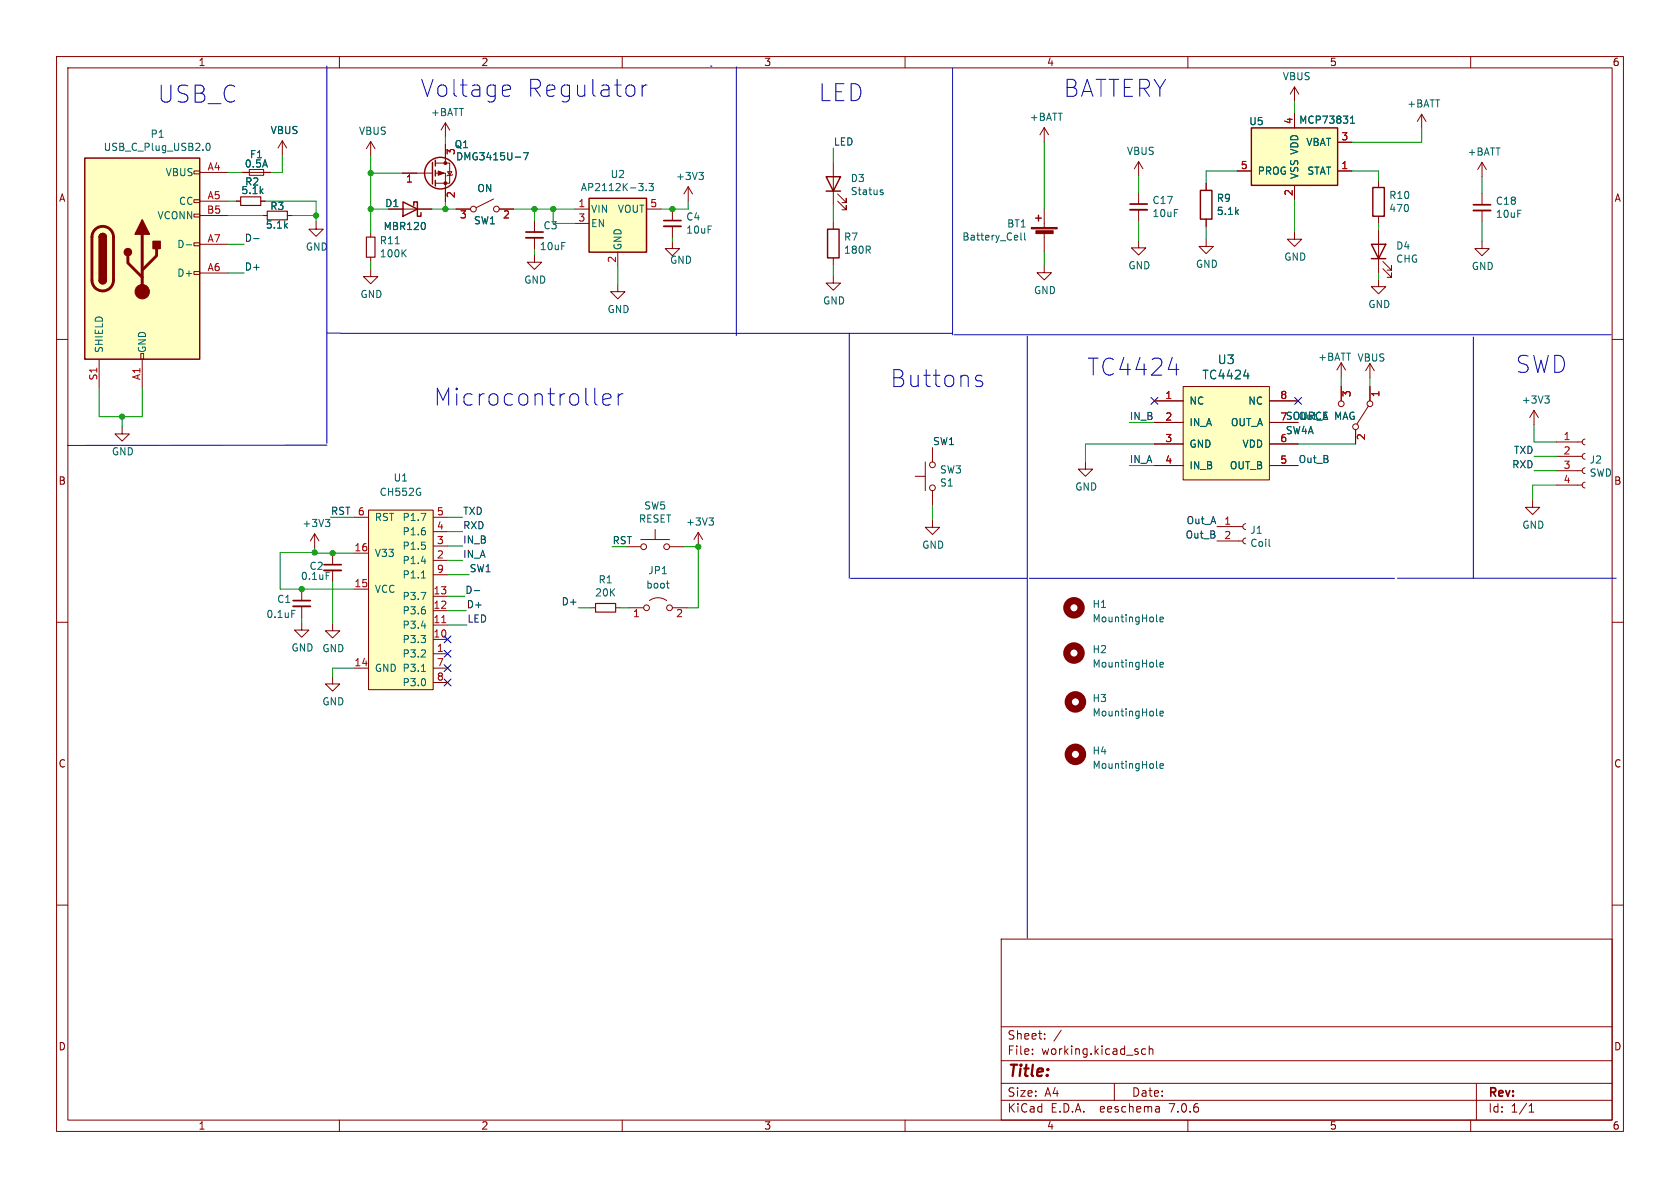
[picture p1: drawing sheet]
<svg xmlns="http://www.w3.org/2000/svg" width="297mm" height="210mm" viewBox="0 0 297 210" stroke-linecap="round" stroke-linejoin="round" font-family="sans-serif">
<g fill="none" stroke="#840000" stroke-width=".18">
<path d="M10 10h277v190h-277zM12 12h273v186h-273zM60 10v2M110 10v2M160 10v2M210 10v2M228.9 15.4l-.8 1.2M228.9 15.4v2.5M228.9 15.4l.7 1.2M260 10v2M34.3 37.8h1v.6h-1zM34.3 35.3h1v.5h-1z"/>
<path d="M34.3 30.2h1v.5h-1zM35.3 30.5h5.1M35.3 38.1h5.1M35.3 35.6h5.1M41.8 35.6h.7M42.8 30.5h5.1M44.1 30h2.5v1h-2.5zM46.1 35.6h.8M46.5 38.1h.7M49.9 24.9l-.8 1.3M49.9 24.9v2.5M49.9 24.9l.8 1.3"/>
<path d="M50.8 38.1h.8M55.9 39.2v1.3h1.2l-1.2 1.3-1.3-1.3h1.3M65.5 25v2.6M65.5 25l-.7 1.3M65.5 25l.8 1.3M68.7 37h7.6M71.1 30.6h5.4M77 30.6h1.7v5.1M77 28.8h2.5v3.6h-2.5M78.7 21.7v2.6M78.7 25.5v3.3M78.7 21.7l-.7 1.3"/>
<path d="M78.7 21.7l.8 1.3M79.1 30.4h.8l-.4 .6zM80 30.9l-.1 .1h-.8l-.1 .1M80.6 37h2.6M87.2 35.2l-3 1.5M88.3 37h2.5M94.5 39v2M101.6 37h2.5M101.6 39.5h2.5M114.3 37h2.5M118.9 37v2M121.7 33l-.8 1.3"/>
<path d="M121.7 33v2.6M121.7 33l.7 1.3M147.3 28.7v7.6M147.3 39.2v1.3M148.1 35.6l1.5 1.5v-.8v.8h-.8M148.1 34.3l1.5 1.5v-.7v.7h-.8M184.6 22.6l-.8 1.2M184.6 22.6v2.5M184.6 36.9v3.3M184.6 22.6l.8 1.2M201.3 28.6l-.8 1.2M201.3 28.6v2.5"/>
<path d="M201.3 34v2.1M201.3 37.1v2M201.3 28.6l.8 1.2M213.2 32.4v1.3M213.2 38.7v1.3M218.7 30.2h2.5M228.9 20.1v2.5M228.9 32.8v2.5M236.5 30.2h2.5M236.5 25.1h2.5M243.7 31.9v1.2M243.7 38.2v1.3"/>
<path d="M251.3 20.2l-.7 1.3M251.3 20.2v2.5M251.3 20.2l.8 1.3M262 28.7l-.8 1.3M262 28.7v2.5M262 34.2v2M262 37.2v2M262 28.7l.8 1.3M10 60h2M34.3 48h1v.5h-1zM34.3 42.9h1v.5h-1zM35.3 48.3h5.1"/>
<path d="M35.3 43.2h5.1M65.5 47.6v1.3h1.3l-1.3 1.3-1.2-1.3h1.2M65.5 41.1v.8M65.5 45.5v.7M94.5 45.1v1.3h1.3l-1.3 1.2-1.3-1.2h1.3M94.5 42v2.1M109.2 50.3v1.3h1.3l-1.3 1.2-1.3-1.2h1.3M109.2 44.6v2.5M118.9 42.7v1.2h1.2l-1.2 1.3-1.3-1.3h1.3M118.9 40v2M147.3 48.8v1.2h1.3l-1.3 1.3-1.3-1.3h1.3M147.3 45.6v1.3"/>
<path d="M184.6 46.9v1.3h1.3l-1.3 1.3-1.3-1.3h1.3M184.6 41.2v3.3M201.3 42.5v1.3h1.3l-1.3 1.3-1.3-1.3h1.3M213.2 42.3v1.3h1.3l-1.3 1.2-1.2-1.2h1.2M228.9 41v1.3h1.2l-1.2 1.3-1.3-1.3h1.3M243.7 49.4v1.3h1.3l-1.3 1.2-1.3-1.2h1.3M243.7 40.6v7.7M244.5 47.5l1.5 1.5v-.7v.7h-.8M244.5 46.2l1.5 1.6v-.8v.8h-.8M262 42.7v1.2h1.3l-1.3 1.3-1.3-1.3h1.3M285 60h2M17.5 63.5v5.1"/>
<path d="M21.6 75.4v1.3h1.3l-1.3 1.3-1.3-1.3h1.3M24.9 62.5h.5v1h-.5zM25.1 63.5v5.1M164.8 79.1v2.6M204.1 70.9h5.1M204.1 74.7h5.1M204.1 78.5h5.1M209.2 68.3h15.2v16.5h-15.2zM224.4 70.9h5.1M224.4 74.7h5.1M224.4 78.5h5.1M237.1 64.1l-.8 1.3"/>
<path d="M237.1 64.1v2.6M237.1 68.3v2.6M237.1 64.1l.8 1.3M239.6 75.9v2.6M241.9 71.8l-2 3.1M242.2 64.3v2.5M242.2 68.3v2.6M242.2 64.3l-.8 1.2M242.2 64.3l.8 1.2M271.2 72.5l-.8 1.3M271.2 72.5v2.6M271.2 72.5l.8 1.3"/>
<path d="M275.1 78.1h4.6M280.2 77.6l-.4 .2-.1 .3 .1 .4 .4 .1M55.6 94.4l-.7 1.2M55.6 94.4v2.5M55.6 94.4l.8 1.2M58.8 97.8v2M62.6 97.8h2.6M62.6 91.4h2.6M65.2 90.2h11.4v31.7h-11.4zM76.6 99.1h2.5M76.6 96.5h2.5M76.6 94h2.5"/>
<path d="M76.6 91.4h2.5M110.7 96.6h2.6M113.3 95.4h5.1M115.8 93.6v1.8M118.4 96.6h2.5M123.4 94.1l-.7 1.3M123.4 94.1v2.5M123.4 94.1l.8 1.3M161.8 84.2h1.8M163.6 81.7v5M164.8 91.9v1.3h1.3l-1.3 1.3-1.2-1.3h1.2M164.8 86.7v2.6"/>
<path d="M191.9 81.7v1.2h1.3l-1.3 1.3-1.3-1.3h1.3M204.1 82.3h5.1M215.1 95.6h4.6M215.1 93.1h4.6M220.2 95.1l-.3 .2-.2 .3 .2 .4 .3 .1M220.2 92.6l-.3 .1-.2 .4 .2 .3 .3 .2M224.4 82.3h5.1M270.9 88.4v1.3h1.3l-1.3 1.3-1.2-1.3h1.2M275.1 85.8h4.6M275.1 83.2h4.6M275.1 80.7h4.6M280.2 85.2l-.4 .2-.1 .3 .1 .4 .4 .2"/>
<path d="M280.2 82.7l-.4 .2-.1 .3 .1 .4 .4 .1M280.2 80.2l-.4 .1-.1 .4 .1 .3 .4 .2M10 110h2M53.3 110.1v1.3h1.3l-1.3 1.2-1.2-1.2h1.2M53.3 104.1v2.1M53.3 107.2v2M58.8 110.2v1.3h1.3l-1.3 1.3-1.3-1.3h1.3M58.8 119.6v1.3h1.3l-1.3 1.3-1.3-1.3h1.3M58.8 100.8v2.1M62.6 118.1h2.6M62.6 104.1h2.6M76.6 115.6h2.5"/>
<path d="M76.6 113h2.5M76.6 110.5h2.5M76.6 108h2.5M76.6 105.4h2.5M76.6 118.1h2.5M76.6 101.6h2.5M104.5 107.4h.8M108.8 107.4h.8M111.3 107.4h2.5M114.8 106.2a2.54 2.54 0 0 1 3.1 0M118.9 107.4h2.5M285 110h2"/>
<path d="M76.6 120.7h2.5M10 160h2M285 160h2M177 166h108v32h-108zM60 198v2M110 198v2M160 198v2M177 194.5h108M177 191.5h108M177 187.5h108M177 181.5h108M182.5 186.3v.1"/>
<path d="M182.5 185.5v.1M184.7 183.6v.1M184.7 182.8v.1M187.6 182.1l-1.3 2M197 191.5v3M202.5 185.5l-.4-.1-.3 .3v.4l.2 .2h.5M203.2 185.5l.2-.1 .3 .1 .1 .9M203.2 184.9v1.5M204.9 195.7l.1 .9M205 196.5l-.2 .1M205 196h-.2M210 198v2"/>
<path d="M260 198v2M261 191.5v6.5M270.3 196.6h.9M270.3 195.5l.4-.4v1.5"/>
<circle cx="83.7" cy="37" r=".51"/>
<circle cx="87.8" cy="37" r=".51"/>
<circle cx="237.1" cy="71.4" r=".51"/>
<circle cx="239.6" cy="75.4" r=".51"/>
<circle cx="242.2" cy="71.4" r=".51"/>
<circle cx="113.8" cy="96.6" r=".51"/>
<circle cx="117.9" cy="96.6" r=".51"/>
<circle cx="164.8" cy="86.2" r=".51"/>
<circle cx="164.8" cy="82.2" r=".51"/>
<circle cx="114.3" cy="107.4" r=".51"/>
<circle cx="118.4" cy="107.4" r=".51"/>
</g>
<path d="M42.5 34.8h3.6v1.5h-3.6zM47.2 37.3h3.6v1.6h-3.6zM64.8 41.9h1.5v3.6h-1.5zM105.3 106.7h3.5v1.5h-3.5z" fill="none" stroke="#840000" stroke-width=".2"/>
<path d="M199.8 37.1h3M260.5 37.2h3M93 42h3M117.3 40h3.1M51.8 107.2h3.1M57.3 100.8h3" fill="none" stroke="#840000" stroke-width=".33"/>
<path d="M117.3 39h3.1M199.8 36.1h3M260.5 36.2h3M93 41h3M57.3 99.8h3M51.8 106.2h3.1" fill="none" stroke="#840000" stroke-width=".3"/>
<g fill="#ffffc2" stroke="#ffffc2" stroke-width=".18">
<path d="M221.2 22.6h15.3v10.2h-15.3z"/>
<path d="M209.2 68.3h15.2v16.5h-15.2z"/>
<path d="M104.1 35.1h10.2v9.5h-10.2z"/>
<path d="M65.2 90.2h11.4v31.7h-11.4z"/>
<path d="M15 27.9h20.3v35.6h-20.3z"/>
</g>
<g fill="none" stroke="#840000" stroke-width=".25">
<path d="M15 27.9h20.3v35.6h-20.3zM71.2 35.7l2.6 1.3-2.6 1.2zM73.2 36.3v-.6h.6v2.5h.6v-.6M76.5 28.7v3.8M77 28.3v1M77 30.1v1M77 31.9v1M104.1 35.1h10.2v9.5h-10.2zM146 31.2h2.6l-1.3 2.6zM146 33.8h2.6M183.1 38.6h1M183.6 38v1.1"/>
<path d="M212.2 33.7h2v5h-2zM221.2 22.6h15.3v10.2h-15.3zM242.7 33.1h2v5.1h-2zM17.5 49.5a.64 .64 0 0 0 .7 .7 .64 .64 0 0 0 .6-.7M17.5 41.9a.64 .64 0 0 1 .7-.6 .64 .64 0 0 1 .6 .6M146.3 40.5h2v5.1h-2zM242.4 43.2h2.6l-1.3 2.5zM242.4 45.7h2.6"/>
<circle cx="77.9" cy="30.6" r="2.79"/>
</g>
<g fill="none" stroke="#006464" stroke-width=".18">
<path d="M36.5 25.4l.2-.1a.68 .68 0 0 1 .5 .7 .68 .68 0 0 1-.5 .6l-.2-.1-.1-.4zM75.1 39.6v.7M91.1 27.8h1M92.5 27h.9l-.6 1.3M112.9 32.4h.8l-.4 .5M113.6 33v.6M114.2 33.6v.1M114.7 32.4h.8l-.4 .5 .3 .1v.6l-.1 .1-.6-.1M123.6 30.5h.7l-.4 .5M124.1 31l.2 .2v.3l-.2 .2M155.8 34h.3v.2l-.1 .2h-.3M155.8 33.6h.3"/>
<path d="M238.7 21.8h.8M238.7 20.9l.4-.4v1.3M32.9 43.3h1M69.9 43.1h.7M71.3 44.7l.5 .7M71.8 44.1l-.7 .8M180.5 41.2v1.1l.2 .1M181.1 41.2v1.1l.2 .1M219.9 66.5h.9M273.1 70h.8l-.4 .5M273.6 70.5l.3 .2v.3l-.3 .3M57.5 91.8h.8l-.4 .5"/>
<path d="M58.1 92.3l.2 .2v.3l-.2 .3M74.4 90.7h.9l-.6 1.3M74.5 99.2h.8M125.3 91.6h.8l-.4 .4M125.9 92l.2 .3v.3l-.2 .2M224.4 96.5l.1 .1M51.6 107.9h.6M57.7 101.2h.6M74.4 104.7h.9l-.6 1.3M74.5 110.6h.8M74.5 118.7h.7M74.5 102.2h.7"/>
<path d="M117.8 103.1h.5M118.1 103.9l.2 .1M204.5 109.7l.1 .2M204.5 117.7l.1 .2M205.1 109.5l.6-.1-.1-.3h-.4l-.1 .2v.6h.5M205.1 117.5l.6-.1-.1-.3h-.4l-.1 .2v.6h.5M204.5 135.7l.1 .1M204.5 126.4l.1 .2M205.1 135.4l.6-.1-.1-.3h-.4l-.1 .2v.6h.5M205.1 126.1l.6-.1-.1-.2-.4-.1-.1 .2v.6h.5"/>
</g>
<g fill="#840000" stroke="#840000" stroke-width=".18">
<path d="M182.3 40.2h4.6v.3h-4.6z"/>
<path d="M183.1 40.8h3.1v.5h-3.1z"/>
<path d="M77.5 30.2l1 .4-1 .4z"/>
<circle cx="78.7" cy="32.4" r=".25"/>
<circle cx="78.7" cy="28.8" r=".25"/>
<circle cx="25.1" cy="51.6" r="1.27"/>
</g>
<path d="M78.1 110.1h.7" fill="none" stroke="#a90000" stroke-width=".18"/>
<g fill="none" stroke="#840000" stroke-width="1.3">
<circle cx="189.9" cy="107.4" r="1.27"/>
<circle cx="189.9" cy="115.4" r="1.27"/>
<circle cx="190.1" cy="124.1" r="1.27"/>
<circle cx="190.1" cy="133.3" r="1.27"/>
</g>
<path d="M16.8 40.6a1.91 1.91 0 0 1 2.1-.4 1.91 1.91 0 0 1 1.2 1.7v7.6a1.91 1.91 0 0 1-1.9 1.9 1.91 1.91 0 0 1-1.9-1.9v-7.8l.1-.6zM22.6 45.2v1.3l2.5 2.5M25.1 41.4v10.2M27.7 43.9v1.3l-2.6 2.6" fill="none" stroke="#840000" stroke-width=".51"/>
<g fill="#840000" stroke="#840000" stroke-width=".25">
<path d="M17.5 49.5h1.3a.64 .64 0 0 1-.6 .7 .64 .64 0 0 1-.7-.7z"/>
<path d="M17.5 41.9h1.3v7.6h-1.3z"/>
<path d="M17.7 41.5a.64 .64 0 0 1 .7-.2 .64 .64 0 0 1 .4 .6h-1.3z"/>
<path d="M25.1 38.9l1.3 2.5h-2.5z"/>
<path d="M27.1 42.7h1.2v1.2h-1.2z"/>
<circle cx="22.6" cy="44.6" r=".63"/>
</g>
<path d="M44.9 42.2h.9M83.8 104.4h1" fill="none" stroke="#0f0f0f" stroke-width=".18"/>
<g fill="none" stroke="#0000c2" stroke-width=".18">
<path d="M57.8 11.7v66.7M89.3 15h.5l.3 .2 .2 .5-1.5 .3M90.1 16.9l-.3 .1h-.5M113.5 15v2M114.4 15a.76 .76 0 0 0-.9 .6M125.6 11.7h.3M130.2 11.8v47.5M168.4 12.1v47.1M57.8 58.9h2.4M60.3 58.9h108.1M150.1 58.9v43.3M168.7 59.2h116.2"/>
<path d="M181.6 59.4v42.8h-31.2M260.5 59.6v42.7M57.8 78.7h-45.9M105.3 71.5l.3 .1M106.6 70.6l1.4-.3-.1-.5-.3-.2h-.6l-.3 .2-.1 .2v1.2l.1 .3 .3 .1h.6l.3-.1M109.3 69.6v2M110.1 69.6a.77 .77 0 0 0-.8 .6M172.6 67.2l1 .3 .1 .4-.1 .3-.3 .1h-.6l-.2-.1M172.6 66.5l.3-.2 .7 .2M206.5 65.3h1.9M181.6 102.4v63.4M182 102.2h64.5"/>
<path d="M247.1 102.2h38.6"/>
</g>
<g fill="none" stroke="#009600" stroke-width=".18">
<path d="M228.9 17.9v2.2M40.4 30.5h2.4M40.4 38.1h6.1M40.4 35.6h1.4M46.9 35.6h9v3.6M49.9 27.4v3.1h-2M51.6 38.1h4.3M65.5 37h3.2M65.5 27.6v13.5M65.5 30.6h5.6M76.3 37h4.3M78.7 24.3v1.2"/>
<path d="M78.7 35.7v1.3M90.8 37h10.8M94.5 37v2M97.8 37v2.5h3.8M121.7 35.6v1.4h-4.9M147.3 26.2v2.5M147.3 36.3v2.9M184.6 25.1v11.8M201.3 31.1v2.9M201.3 39.1v3.4M218.7 30.2h-5.5v2.2M228.9 35.3v5.7"/>
<path d="M239 30.2h4.7v1.7M243.7 39.5v1.1M251.3 22.7v2.4h-12.3M262 31.2v3M262 39.2v3.5M40.4 43.2h2.8M40.4 48.3h2.8M65.5 46.2v1.4M94.5 44.1v1M109.2 47.1v3.2M118.9 42v.7M147.3 46.9v1.9"/>
<path d="M184.6 44.5v2.4M213.2 40v2.3M243.7 48.3v1.1M17.5 68.6v5.1h7.6v-5.1M21.6 73.7v1.7M199.6 74.7h4.5M204.1 78.5h-12.2v3.2M229.5 78.5h10.1M237.1 66.7v1.6M242.2 66.8v1.5M271.2 75.1v3h3.9M55.6 97.7h-6.1v6.4h13.1"/>
<path d="M55.6 96.9v.9h7M58.4 91.4h4.2M79.1 94h2.7M79.1 91.4h2.7M79.1 96.5h2.7M79.1 99.1h2.7M120.9 96.6h2.5v10.8h-2M164.8 89.3v2.6M199.6 82.3h4.5M271.2 80.7h3.9M271.2 83.2h3.9M275.1 85.8h-4.2v2.6"/>
<path d="M53.3 109.2v.9M58.8 102.9v7.3M62.6 118.1h-3.8v1.5M79.1 101.6h3.8M79.1 110.5h3.4M79.1 105.4h3.1M79.1 108h3.3M102.2 107.4h2.3M109.6 107.4h1.7"/>
</g>
<path d="M203.5 70.3l1.2 1.2M204.7 70.3l-1.2 1.2M228.9 70.3l1.2 1.2M230.1 70.3l-1.2 1.2M78.5 115l1.2 1.2M78.5 117.5l1.2 1.2M78.5 112.4l1.2 1.2M79.7 115l-1.2 1.2M79.7 117.5l-1.2 1.2M79.7 112.4l-1.2 1.2M78.5 120l1.2 1.3M79.7 120l-1.2 1.3" fill="none" stroke="#000084" stroke-width=".18"/>
<g fill="#009600" stroke="#009600" stroke-width=".18">
<circle cx="97.8" cy="37" r=".46"/>
<circle cx="118.9" cy="37" r=".46"/>
<circle cx="123.4" cy="96.6" r=".46"/>
<circle cx="94.5" cy="37" r=".46"/>
<circle cx="55.6" cy="97.7" r=".46"/>
<circle cx="53.3" cy="104.1" r=".46"/>
<circle cx="58.8" cy="97.8" r=".46"/>
<circle cx="55.9" cy="38.1" r=".46"/>
<circle cx="21.6" cy="73.7" r=".46"/>
<circle cx="65.5" cy="30.6" r=".46"/>
<circle cx="65.5" cy="37" r=".46"/>
<circle cx="78.7" cy="37" r=".46"/>
</g>
<g font-size="4.2" fill="#0000c2">
<text x="74.2" y="17.4">Voltage</text>
<text x="92.9" y="17.4">Regulator</text>
<text x="187.8" y="17.4">BATTERY</text>
<text x="27.7" y="18.4">USB_C</text>
<text x="144.5" y="18.2">LED</text>
<text x="76.5" y="72">Microcontroller</text>
<text x="157.2" y="68.7">Buttons</text>
<text x="192" y="66.7">TC4424</text>
<text x="267.8" y="66.2">SWD</text>
</g>
<text font-size="2.8" fill="#840000" x="178" y="190.9">Title:</text>
<g font-size="2.1" fill="#006464">
<text x="215.2" y="64.6">U3</text>
<text x="212.5" y="67.3">TC4424</text>
</g>
<g font-size="2.1" fill="#840000">
<text x="178" y="184">Sheet:</text>
<text x="178" y="186.7">File:</text>
<text x="184.1" y="186.7">working.kicad_sch</text>
<text x="178" y="196.9">KiCad</text>
<text x="178" y="194.1">Size:</text>
<text x="184.7" y="194.1">A4</text>
<text x="185.7" y="196.9">E.D.A.</text>
<text x="194.6" y="196.9">eeschema</text>
<text x="200" y="194.1">Date:</text>
<text x="207" y="196.9">7.0.6</text>
<text x="263" y="194.3">Rev:</text>
<text x="263" y="196.9">Id:</text>
<text x="267.1" y="196.9">1/1</text>
</g>
<g font-size="1.8" fill="#840000">
<text x="35" y="11.9">1</text>
<text x="85" y="11.9">2</text>
<text x="135" y="11.9">3</text>
<text x="185" y="11.9">4</text>
<text x="235" y="11.9">5</text>
<text x="285" y="11.9">6</text>
<text x="10.3" y="35.9">A</text>
<text x="285.3" y="35.9">A</text>
<text x="10.3" y="85.9">B</text>
<text x="285.3" y="85.9">B</text>
<text x="10.3" y="135.9">C</text>
<text x="285.3" y="135.9">C</text>
<text x="10.3" y="185.9">D</text>
<text x="285.3" y="185.9">D</text>
<text x="35" y="199.9">1</text>
<text x="85" y="199.9">2</text>
<text x="135" y="199.9">3</text>
<text x="185" y="199.9">4</text>
<text x="235" y="199.9">5</text>
<text x="285" y="199.9">6</text>
</g>
<g font-size="1.8" fill="#006464">
<text x="226.7" y="14.4">VBUS</text>
<text x="47.7" y="23.9">VBUS</text>
<text x="76.1" y="20.7">+BATT</text>
<text x="182" y="21.6">+BATT</text>
<text x="220.8" y="22.3">U5</text>
<text x="229.6" y="22.1">MCP73831</text>
<text x="248.7" y="19.2">+BATT</text>
<text x="18.2" y="26.9">USB_C_Plug_USB2.0</text>
<text x="26.5" y="24.6">P1</text>
<text x="43.2" y="29.8">0.5A</text>
<text x="44.1" y="28.2">F1</text>
<text x="63.4" y="24">VBUS</text>
<text x="80.3" y="26.4">Q1</text>
<text x="80.5" y="28.5">DMG3415U-7</text>
<text x="199.1" y="27.6">VBUS</text>
<text x="230.8" y="26">VBAT</text>
<text x="259.3" y="27.7">+BATT</text>
<text x="29.2" y="31.3">VBUS</text>
<text x="42.6" y="34.5">5.1k</text>
<text x="43.2" y="33">R2</text>
<text x="84.3" y="34.2">ON</text>
<text x="102.6" y="34">AP2112K-3.3</text>
<text x="107.8" y="31.7">U2</text>
<text x="119.4" y="32">+3V3</text>
<text x="150.3" y="32.4">D3</text>
<text x="150.3" y="34.7">Status</text>
<text x="215" y="35.9">R9</text>
<text x="222.2" y="31.1">PROG</text>
<text x="229.7" y="31.8" transform="rotate(-90 229.7 31.8)">VSS VDD</text>
<text x="231" y="31.1">STAT</text>
<text x="245.5" y="35.4">R10</text>
<text x="27.7" y="39">VCONN</text>
<text x="31.5" y="36.4">CC</text>
<text x="46.9" y="40.6">5.1k</text>
<text x="47.7" y="37.3">R3</text>
<text x="67.7" y="40.9">MBR120</text>
<text x="68" y="36.8">D1</text>
<text x="83.7" y="39.9">SW1</text>
<text x="96" y="40.7">C3</text>
<text x="104.4" y="37.8">VIN</text>
<text x="104.4" y="40.4">EN</text>
<text x="109.1" y="37.8">VOUT</text>
<text x="121.2" y="39.2">C4</text>
<text x="121.2" y="41.5">10uF</text>
<text x="178" y="40.4">BT1</text>
<text x="203.6" y="36.3">C17</text>
<text x="203.6" y="38.6">10uF</text>
<text x="215" y="38.2">5.1k</text>
<text x="245.5" y="37.7">470</text>
<text x="264.3" y="36.4">C18</text>
<text x="264.3" y="38.7">10uF</text>
<text x="31.2" y="44">D-</text>
<text x="54" y="44.5">GND</text>
<text x="67" y="45.7">100K</text>
<text x="67" y="43.4">R11</text>
<text x="95.3" y="44.4">10uF</text>
<text x="110.1" y="44.3" transform="rotate(-90 110.1 44.3)">GND</text>
<text x="118.4" y="46.8">GND</text>
<text x="149.1" y="42.7">R7</text>
<text x="149.1" y="45.1">180R</text>
<text x="170" y="42.7">Battery_Cell</text>
<text x="199.4" y="47.8">GND</text>
<text x="211.3" y="47.5">GND</text>
<text x="226.9" y="46.3">GND</text>
<text x="246.7" y="44.3">D4</text>
<text x="246.7" y="46.6">CHG</text>
<text x="260.1" y="47.9">GND</text>
<text x="31.2" y="49.1">D+</text>
<text x="63.6" y="52.9">GND</text>
<text x="92.6" y="50.3">GND</text>
<text x="182.7" y="52.2">GND</text>
<text x="107.3" y="55.5">GND</text>
<text x="145.4" y="54">GND</text>
<text x="241.8" y="54.7">GND</text>
<text x="18.4" y="62.5" transform="rotate(-90 18.4 62.5)">SHIELD</text>
<text x="26" y="62.5" transform="rotate(-90 26 62.5)">GND</text>
<text x="232.9" y="64">+BATT</text>
<text x="239.9" y="64.1">VBUS</text>
<text x="210.2" y="71.7">NC</text>
<text x="220.6" y="71.7">NC</text>
<text x="268.9" y="71.6">+3V3</text>
<text x="210.2" y="75.5">IN_A</text>
<text x="217.5" y="75.5">OUT_A</text>
<text x="227.2" y="77">SW4A</text>
<text x="229.5" y="74.3">Out_A</text>
<text x="19.7" y="80.7">GND</text>
<text x="166.1" y="83.9">SW3</text>
<text x="210.2" y="79.3">GND</text>
<text x="210.2" y="83.2">IN_B</text>
<text x="217.3" y="83.2">OUT_B</text>
<text x="219.6" y="79.3">VDD</text>
<text x="280.9" y="82.1">J2</text>
<text x="67" y="87.9">CH552G</text>
<text x="69.5" y="85.3">U1</text>
<text x="166.1" y="86.2">S1</text>
<text x="190" y="86.9">GND</text>
<text x="280.9" y="84.5">SWD</text>
<text x="53.4" y="93.4">+3V3</text>
<text x="66.2" y="92.3">RST</text>
<text x="71.1" y="94.8">P1.6</text>
<text x="71.1" y="92.3">P1.7</text>
<text x="112.8" y="92.6">RESET</text>
<text x="113.8" y="90.3">SW5</text>
<text x="121.2" y="93.1">+3V3</text>
<text x="220.9" y="94.6">J1</text>
<text x="269" y="93.7">GND</text>
<text x="54.6" y="100.9">C2</text>
<text x="66.2" y="98.7">V33</text>
<text x="71.1" y="99.9">P1.4</text>
<text x="71.1" y="97.4">P1.5</text>
<text x="114.5" y="101.7">JP1</text>
<text x="162.9" y="97.2">GND</text>
<text x="220.9" y="96.9">Coil</text>
<text x="48.9" y="106.8">C1</text>
<text x="53.1" y="102.7">0.1uF</text>
<text x="66.2" y="105">VCC</text>
<text x="71.1" y="106.3">P3.7</text>
<text x="71.1" y="102.5">P1.1</text>
<text x="105.1" y="105.6">20K</text>
<text x="105.7" y="103.3">R1</text>
<text x="114.1" y="104.2">boot</text>
<text x="193" y="107.7">H1</text>
<text x="47" y="109.4">0.1uF</text>
<text x="71.1" y="113.9">P3.3</text>
<text x="71.1" y="111.4">P3.4</text>
<text x="71.1" y="108.8">P3.6</text>
<text x="193" y="110.2">MountingHole</text>
<text x="51.4" y="115.4">GND</text>
<text x="56.9" y="115.5">GND</text>
<text x="66.2" y="119">GND P3.1</text>
<text x="71.1" y="116.4">P3.2</text>
<text x="193" y="115.7">H2</text>
<text x="193" y="118.2">MountingHole</text>
<text x="56.9" y="124.9">GND</text>
<text x="71.1" y="121.5">P3.0</text>
<text x="193" y="124.3">H3</text>
<text x="193" y="126.8">MountingHole</text>
<text x="193" y="133.6">H4</text>
<text x="193" y="136.1">MountingHole</text>
</g>
<g font-size="1.8" fill="#a90000">
<text x="228.6" y="22" transform="rotate(-90 228.6 22)">4</text>
<text x="80.7" y="27.5" transform="rotate(-90 80.7 27.5)">3</text>
<text x="219.3" y="30">5</text>
<text x="237" y="30">1</text>
<text x="237" y="24.9">3</text>
<text x="36.6" y="30.2">A4</text>
<text x="36.6" y="35.3">A5</text>
<text x="71.7" y="32.6">1</text>
<text x="80.7" y="35.1" transform="rotate(-90 80.7 35.1)">2</text>
<text x="228.6" y="34.7" transform="rotate(-90 228.6 34.7)">2</text>
<text x="36.5" y="37.8">B5</text>
<text x="81.2" y="38.9">3</text>
<text x="88.8" y="38.9">2</text>
<text x="102.2" y="36.7">1</text>
<text x="102.2" y="39.2">3</text>
<text x="114.9" y="36.7">5</text>
<text x="36.6" y="42.9">A7</text>
<text x="109" y="46.6" transform="rotate(-90 109 46.6)">2</text>
<text x="36.6" y="48">A6</text>
<text x="17.3" y="67.4" transform="rotate(-90 17.3 67.4)">S1</text>
<text x="24.9" y="67.3" transform="rotate(-90 24.9 67.3)">A1</text>
<text x="205.9" y="70.6">1</text>
<text x="226.2" y="70.6">8</text>
<text x="239.1" y="70.3" transform="rotate(-90 239.1 70.3)">3</text>
<text x="244.2" y="70.3" transform="rotate(-90 244.2 70.3)">1</text>
<text x="205.9" y="74.4">2</text>
<text x="226.2" y="74.4">7SOURCE MAG</text>
<text x="241.6" y="77.9" transform="rotate(-90 241.6 77.9)">2</text>
<text x="276.3" y="77.9">1</text>
<text x="205.9" y="78.2">3</text>
<text x="205.9" y="82">4</text>
<text x="226.2" y="82">5</text>
<text x="226.2" y="78.2">6</text>
<text x="276.3" y="80.4">2</text>
<text x="276.3" y="83">3</text>
<text x="276.3" y="85.5">4</text>
<text x="77.1" y="93.7">4</text>
<text x="77.1" y="91.2">5</text>
<text x="216.3" y="92.8">1</text>
<text x="216.3" y="95.4">2</text>
<text x="62.6" y="97.5">16</text>
<text x="77.1" y="98.8">2</text>
<text x="77.1" y="96.3">3</text>
<text x="77.1" y="101.3">9</text>
<text x="62.6" y="103.9">15</text>
<text x="76.5" y="107.7">12</text>
<text x="76.5" y="105.2">13</text>
<text x="76.5" y="112.8">10</text>
<text x="76.5" y="110.2">11</text>
<text x="111.8" y="109.4">1</text>
<text x="119.4" y="109.4">2</text>
<text x="62.6" y="117.9">14</text>
<text x="77.1" y="115.3">1</text>
<text x="77.1" y="117.9">7</text>
<text x="77.1" y="120.4">8</text>
</g>
<g font-size="1.8" fill="#0f0f0f">
<text x="147.3" y="25.8">LED</text>
<text x="43.2" y="42.8">D-</text>
<text x="43.2" y="47.9">D+</text>
<text x="199.6" y="74.3">IN_B</text>
<text x="164.8" y="78.8">SW1</text>
<text x="199.6" y="81.9">IN_A</text>
<text x="229.5" y="81.9">Out_B</text>
<text x="267.2" y="82.9">RXD</text>
<text x="267.5" y="80.3">TXD</text>
<text x="58.4" y="91.1">RST 6</text>
<text x="81.8" y="93.6">RXD</text>
<text x="81.8" y="91.1">TXD</text>
<text x="209.5" y="95.3">Out_B</text>
<text x="209.7" y="92.7">Out_A</text>
<text x="81.8" y="98.7">IN_A</text>
<text x="81.8" y="96.2">IN_B</text>
<text x="82.9" y="101.3">SW1</text>
<text x="82.2" y="105.1">D-</text>
<text x="82.4" y="107.6">D+</text>
<text x="99.2" y="107.1">D+</text>
<text x="82.5" y="110.1">LED</text>
</g>
<text font-size="1.8" fill="#009600" x="108.2" y="96.3">RST</text>
</svg>
